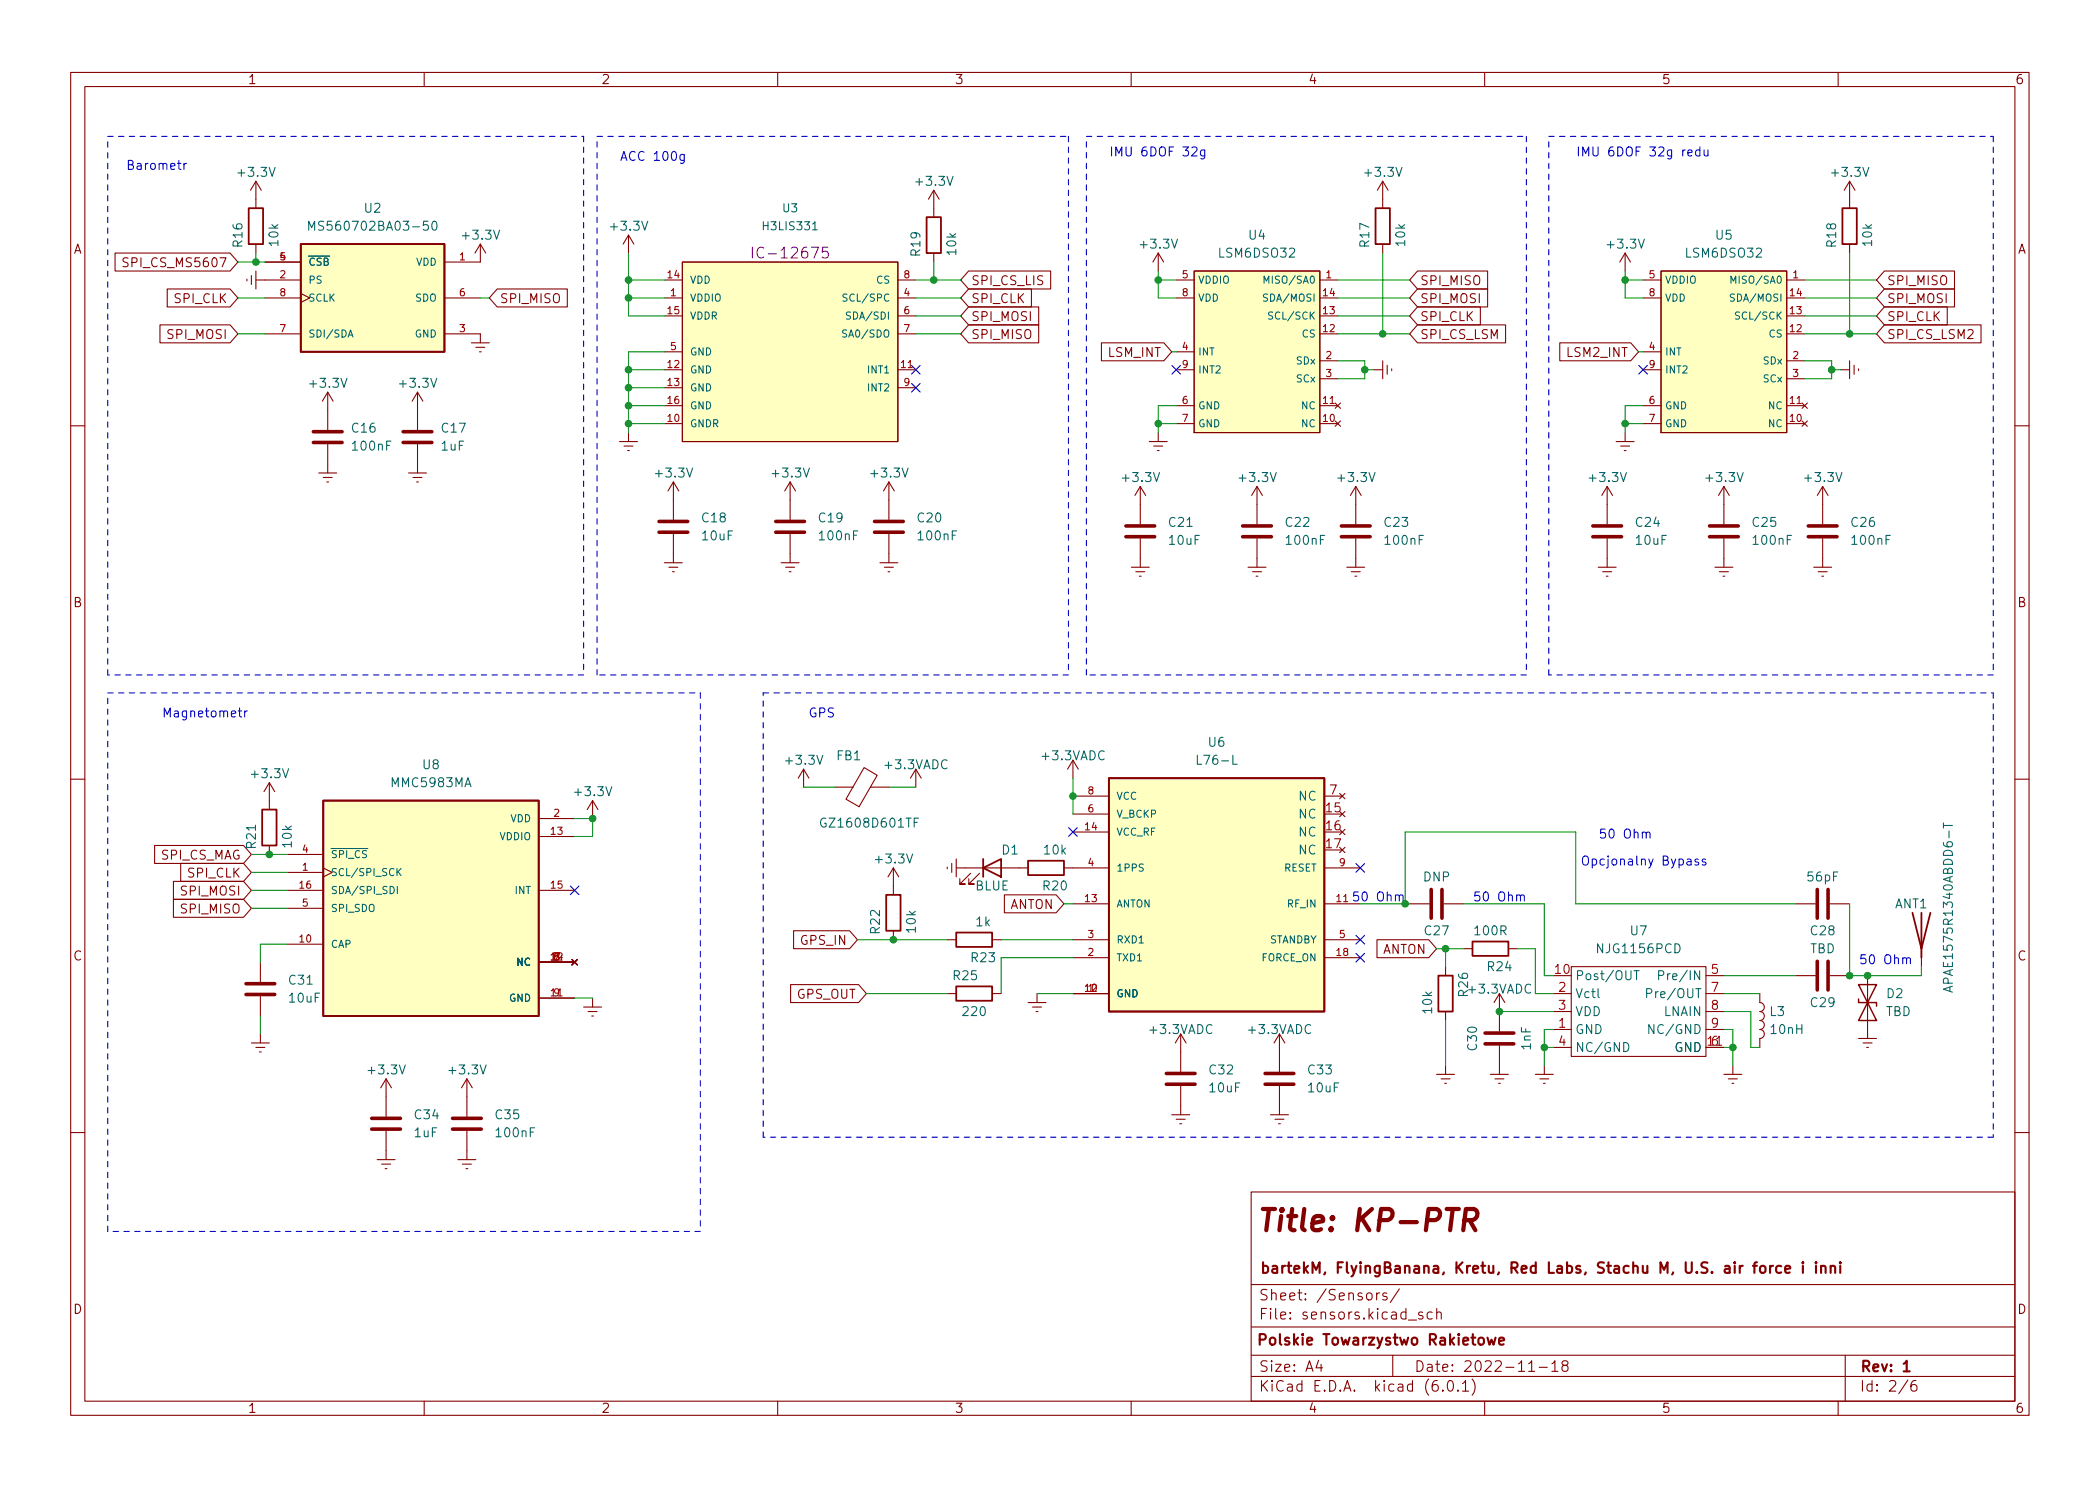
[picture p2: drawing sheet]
<svg xmlns="http://www.w3.org/2000/svg" width="297mm" height="210mm" viewBox="0 0 297 210" stroke-linecap="round" stroke-linejoin="round" font-family="sans-serif">
<g fill="none" stroke="#840000" stroke-width=".15">
<path d="M10 10.2h277v190.1h-277zM12 12.2h273v186.1h-273zM60 10.2v2M110 10.2v2M160 10.2v2M210 10.2v2M260 10.2v2M16.3 35.8h16.2l1.2 1.3-1.2 1.2h-16.2zM18.1 36.5h-.5l-.1 .1v.4l.5 .2 .1 .3-.2 .2h-.5M34.9 39.5v.2M35.6 39v1.3M36.2 39.6h6.3"/>
<path d="M36.2 25.6v3.9M36.2 34.5v1.3M36.2 38.3v2.6M36.2 25.6l-.8 1.3M36.2 25.6l.8 1.3M37.5 37.1h5M67.9 34.5l-.7 1.3M67.9 34.5v2.6h-5M67.9 34.5l.8 1.3M88.9 33.3v2.5M88.9 33.3l-.8 1.2M88.9 33.3l.8 1.2"/>
<path d="M94 39.6h2.5M96.5 37.1h30.5v25.4h-30.5zM127 39.6h2.5M132.1 26.9l-.8 1.3M132.1 26.9v3.8M132.1 35.8v1.3M132.1 26.9l.7 1.3M137 38.3h11.6v2.6h-11.6l-1.1-1.3zM163.8 35.8l-.7 1.3M163.8 35.8v2.5M163.8 35.8l.8 1.3M166.4 39.6h2.5"/>
<path d="M168.9 38.3h17.8v22.9h-17.8zM186.7 39.6h2.5M195.6 25.6v3.9M195.6 34.5v1.3M195.6 25.6l-.8 1.3M195.6 25.6l.7 1.3M200.5 38.3h9.9v2.6h-9.9l-1.1-1.3zM229.9 35.8l-.8 1.3M229.9 35.8v2.5M229.9 35.8l.7 1.3M232.4 39.6h2.5M234.9 38.3h17.8v22.9h-17.8z"/>
<path d="M252.7 39.6h2.6M261.6 25.6v3.9M261.6 34.5v1.3M261.6 25.6l-.7 1.3M261.6 25.6l.8 1.3M266.5 38.3h10v2.6h-10l-1.1-1.3zM22.6 46h9.9l1.2 1.2-1.2 1.3h-9.9zM23.7 40.9h8.8l1.2 1.3-1.2 1.2h-8.8zM37.5 47.2h5M37.5 42.2h5M42.5 41.5l1.3 .7-1.3 .6M46.4 55.5v5.3"/>
<path d="M46.4 55.5l-.8 1.3M46.4 55.5l.7 1.3M59.1 55.5v5.3M59.1 55.5l-.8 1.3M59.1 55.5l.7 1.3M62.9 47.2h5v1.3M62.9 42.2h5M66.7 48.5h2.5M67.3 49.1h1.3M67.8 49.8h.3M70.3 40.9h9.9v2.5h-9.9l-1.1-1.2zM94 42.2h2.5"/>
<path d="M94 49.8h2.5M94 59.9h2.5M94 57.4h2.5M94 44.7h2.5M94 52.3h2.5M94 54.9h2.5M127 47.2h2.5M127 42.2h2.5M127 44.7h2.5M127 52.3h2.5M127 54.9h2.5M137 43.4h9.9v2.6h-9.9l-1.1-1.3z"/>
<path d="M137 40.9h8.9v2.5h-8.9l-1.1-1.2zM137 46h9.9v2.5h-9.9l-1.1-1.3zM155.8 48.5h8.8l1.1 1.3-1.1 1.2h-8.8zM166.4 42.2h2.5M166.4 49.8h2.5M166.4 59.9h2.5M166.4 57.4h2.5M166.4 52.3h2.5M186.7 47.2h2.5M186.7 42.2h2.5M186.7 59.9h2.5M186.7 57.4h2.5"/>
<path d="M186.7 44.7h2.5M186.7 51h2.5M186.7 53.6h2.5M188.8 59.6l.8 .7M188.8 57l.8 .8M189.6 59.6l-.8 .7M189.6 57l-.8 .8M194.3 52.3h1.3M195.6 51v2.6M196.2 51.7v1.3M196.8 52.2v.2M200.5 46h12.5v2.5h-12.5l-1.1-1.3z"/>
<path d="M200.5 43.4h8.9v2.6h-8.9l-1.1-1.3zM200.5 40.9h9.9v2.5h-9.9l-1.1-1.2zM220.6 48.5h10.1l1.1 1.3-1.1 1.2h-10.1zM232.4 42.2h2.5M232.4 49.8h2.5M232.4 59.9h2.5M232.4 57.4h2.5M232.4 52.3h2.5M252.7 47.2h2.6M252.7 42.2h2.6M252.7 59.9h2.6M252.7 57.4h2.6"/>
<path d="M252.7 44.7h2.6M252.7 51h2.6M252.7 53.6h2.6M254.9 59.6l.8 .7M254.9 57l.8 .8M255.7 59.6l-.8 .7M255.7 57l-.8 .8M260.3 52.3h1.3M261.6 51v2.6M262.3 51.7v1.3M262.9 52.2v.2M266.5 46h13.7v2.5h-13.7l-1.1-1.3z"/>
<path d="M266.5 40.9h10v2.5h-10l-1.1-1.2zM266.5 43.4h8.9v2.6h-8.9l-1.1-1.3zM10 60.2h2M45.1 66.9h2.5M45.7 67.6h1.3M46.2 68.2h.3M46.4 62.9v4M57.8 66.9h2.5M58.4 67.6h1.3M58.9 68.2h.3M59.1 62.9v4M87.6 62.5h2.6"/>
<path d="M88.3 63.1h1.2M88.8 63.7h.2M88.9 61.2v1.3M94 79.6h2.5M95.2 68.2v5.3M95.2 75.6v4M95.2 68.2l-.7 1.3M95.2 68.2l.8 1.3M110.5 79.6h2.5M111.8 68.2v5.3M111.8 75.6v4M111.8 68.2l-.8 1.3"/>
<path d="M111.8 68.2l.7 1.3M124.5 79.6h2.5M125.7 68.2l-.7 1.3M125.7 68.2v5.3M125.7 75.6v4M125.7 68.2l.8 1.3M161.3 68.8l-.8 1.3M161.3 68.8v5.4M161.3 76.2v4.1M161.3 68.8l.8 1.3M162.6 62.5h2.5M163.2 63.1h1.3"/>
<path d="M163.7 63.7h.3M163.8 61.2v1.3M177.8 68.8v5.4M177.8 76.2v4.1M177.8 68.8l-.8 1.3M177.8 68.8l.8 1.3M191.8 68.8v5.4M191.8 76.2v4.1M191.8 68.8l-.8 1.3M191.8 68.8l.7 1.3M227.3 68.8v5.4M227.3 76.2v4.1"/>
<path d="M227.3 68.8l-.7 1.3M227.3 68.8l.8 1.3M228.6 62.5h2.5M229.2 63.1h1.3M229.7 63.7h.3M229.9 61.2v1.3M243.8 68.8v5.4M243.8 76.2v4.1M243.8 68.8l-.7 1.3M243.8 68.8l.8 1.3M257.8 68.8v5.4M257.8 76.2v4.1"/>
<path d="M257.8 68.8l-.8 1.3M257.8 68.8l.8 1.3M285 60.2h2M94.6 80.3h1.3M95.1 80.9h.3M111.1 80.3h1.3M111.6 80.9h.3M125.1 80.3h1.3M125.6 80.9h.3M160 80.3h2.6M160.7 80.9h1.2M161.2 81.5h.2"/>
<path d="M176.5 80.3h2.6M177.2 80.9h1.2M177.7 81.5h.2M190.5 80.3h2.5M191.1 80.9h1.3M191.6 81.5h.3M226.1 80.3h2.5M226.7 80.9h1.3M227.2 81.5h.3M242.6 80.3h2.5M243.2 80.9h1.3M243.7 81.5h.3"/>
<path d="M256.5 80.3h2.6M257.2 80.9h1.2M257.7 81.5h.2M10 110.2h2M21.9 119.6h12.5l1.2 1.3-1.2 1.3h-12.5zM38.1 110.7v3.8M38.1 119.6v1.3M38.1 110.7l-.8 1.3M38.1 110.7l.8 1.3M76.2 118.4h5.1M76.2 115.8h5.1M83.8 113.3v2.5"/>
<path d="M83.8 113.3l-.7 1.2M83.8 113.3l.8 1.2M113.7 108.8l.7 1.3M113.7 108.8v2.6M113.7 108.8l-.8 1.3M118.1 111.4h2.5M122.2 108.6l1.9 1.1-2.6 4.4-1.8-1zM123.1 111.4h2.6M129.5 108.8l-.7 1.3M129.5 108.8v2.6M129.5 108.8l.8 1.3M151.8 117.7h5"/>
<path d="M151.8 115.2h5M151.8 112.6h5M151.8 107.6l-.8 1.2M151.8 107.6v2.5M151.8 107.6l.7 1.2M187.3 112.6h2.6M189.5 114.8l.7 .8M189.5 117.3l.7 .8M189.5 119.9l.7 .7M189.5 112.3l.7 .7M190.2 114.8l-.7 .8M190.2 117.3l-.7 .8"/>
<path d="M190.2 119.9l-.7 .7M190.2 112.3l-.7 .7M285 110.2h2M24.5 127.2h9.9l1.2 1.3-1.2 1.3h-9.9zM24.5 124.7h9.9l1.2 1.3-1.2 1.2h-9.9zM25.6 122.2h8.8l1.2 1.2-1.2 1.3h-8.8zM36.8 136.1v2.8M40.6 123.4h5.1M40.6 133.6h5.1M40.6 126h5.1M40.6 120.9h5.1M40.6 128.5h5.1"/>
<path d="M45.7 122.8l1.3 .6-1.3 .7M76.2 136.1h5.1M76.2 126h5.1M80.9 135.8l.8 .7M81.7 135.8l-.8 .7M111.8 139.3h9.6l1.2 1.3-1.2 1.3h-9.6zM112.3 131.7h7.9l1.1 1.3-1.1 1.2h-7.9zM126.4 122.8l.7 1.3M126.4 122.8v3.8M126.4 131.7v1.3M126.4 122.8l-.8 1.3M134 133h1.3"/>
<path d="M134 122.7v.2M134.6 122.2v1.2M135.3 122.8h10.1M135.3 121.5v2.6M137.3 123.6l-1.5 1.5h.7h-.7v-.8M138.6 123.6l-1.6 1.5h.8h-.8v-.8M140.3 133h1.3M142.1 126.6h7.3l1.1 1.3-1.1 1.3h-7.3zM150.5 122.8h6.3M151.8 127.9h5M151.8 135.5h5M151.8 133h5"/>
<path d="M187.3 127.9h5.1M187.3 135.5h5.1M187.3 133h5.1M187.3 122.8h5.1M194.8 133h7.3l1.1 1.2-1.1 1.3h-7.3zM199.4 127.9h2.8M204.2 127.9h2.8M204.5 136.8v1.2M207 134.2h1.3M213.4 134.2h1.2M222.2 136.8h19.1v12.7h-19.1zM241.3 138h2.5"/>
<path d="M254 127.9h2.8M254 138h2.8M258.8 127.9h2.8M258.8 138h2.8M264.2 138v8.9M271.8 134.2v2.6M35.6 147.6h2.5M36.2 148.2h1.3M36.7 148.8h.3M36.8 141v2.8M36.8 146.3v1.3M54.6 152.6v5.4"/>
<path d="M54.6 152.6l-.8 1.3M54.6 152.6l.8 1.3M66 152.6v5.4M66 152.6l-.7 1.3M66 152.6l.8 1.3M76.2 141.2h5.1M82.5 142.5h2.6M83.2 143.1h1.3M83.7 143.8h.2M83.8 141.2v1.3M134 140.6h1.3M140.3 140.6h1.3"/>
<path d="M145.4 141.9h2.6M146 142.5h1.3M146.6 143.1h.2M146.7 140.6v1.3M151.8 140.6h5M165.7 157.7h2.6M166.4 158.4h1.2M166.9 159h.2M167 146.3l-.8 1.3M167 146.3v5.3M167 153.7v4M167 146.3l.8 1.3"/>
<path d="M179.7 157.7h2.5M180.3 158.4h1.3M180.8 159h.3M181 146.3l-.8 1.3M181 146.3v5.3M181 153.7v4M181 146.3l.7 1.3M203.2 152h2.5M203.8 152.6h1.3M204.3 153.3h.3M204.5 143.1v1.3M204.5 150.7v1.3"/>
<path d="M210.8 152h2.6M211.5 152.6h1.2M212 153.3h.2M212.1 140.6v5.3M212.1 147.9v4.1M212.1 140.6l-.8 1.3M212.1 140.6l.8 1.3M217.2 152h2.5M217.8 152.6h1.3M218.3 153.3h.3M218.4 150.7v1.3M219.7 140.6h2.5"/>
<path d="M219.7 148.2h2.5M219.7 143.1h2.5M219.7 145.7h2.5M241.3 140.6h2.5M241.3 148.2h2.5M241.3 143.1h2.5M241.3 145.7h2.5M243.8 152h2.6M244.5 152.6h1.2M245 153.3h.2M245.1 150.7v1.3M248.9 140.6v1.3a.64 .64 0 0 1 .7 .6 .64 .64 0 0 1-.7 .6 .64 .64 0 0 1 .7 .7 .64 .64 0 0 1-.7 .6 .64 .64 0 0 1 .7 .6 .64 .64 0 0 1-.7 .7 .64 .64 0 0 1 .7 .6 .64 .64 0 0 1-.7 .6v1.3"/>
<path d="M262.9 146.9h2.5M263.5 147.6h1.3M264 148.2h.3M10 160.2h2M53.3 164.1h2.6M54 164.7h1.2M54.5 165.3h.2M54.6 160v4.1M64.8 164.1h2.5M65.4 164.7h1.3M65.9 165.3h.3M66 160v4.1"/>
<path d="M177 168.7h108v29.6h-108zM285 160.2h2M60 198.3v2M110 198.3v2M160 198.3v2M177 194.8h108M177 191.8h108M177 187.8h108M177 181.8h108M186.5 192.5l-.4 1h1M186.9 193v1M194.7 182.9v1"/>
<path d="M195.1 182.9l-.2 .1-.2 .2M196.1 183l-.3-.1-.2 .2v.3l.5 .1 .1 .1-.1 .3h-.1h-.4M197 191.8v3M197.9 182.4l-1.3 1.9M199.2 186.8h1.2M201.2 185.7l-.3-.1-.3 .2 .1 .3 .5 .1 .1 .1-.1 .3h-.1h-.5M202.6 185.7l-.5-.1-.2 .3v.4l.1 .3h.1h.5M203.2 185.8a.37 .37 0 0 1 .7 0v.8M203.2 185.1v1.5M204.1 196.7v.1h-.1l.1-.1v.1M204.9 195.4a.36 .36 0 0 1 .6 .2 .77 .77 0 0 1-.4 1.2 1 1 0 0 1-.2-1.4zM206.2 196.7l.1 .1h-.1h-.1l.1-.1v.1"/>
<path d="M206.9 195.8l.4-.5v1.5M206.9 196.8h.8M208.2 195.1a1.72 1.72 0 0 1 0 2.3M210 198.3v2M216.2 194h.9M217.7 193.5h1.2M219.5 193l.4-.5v1.5M219.5 194h.9M221.2 193.2l-.1-.1a.31 .31 0 0 1-.2-.3 .31 .31 0 0 1 .3-.3l.4 .1a.31 .31 0 0 1 .2 .3 .31 .31 0 0 1-.3 .3h-.4l-.2 .3 .1 .4 .2 .1h.4l.2-.3-.1-.4-.2-.1M260 198.3v2M261 191.8v6.5M269.9 195.3l-1.3 1.9"/>
<path d="M271 195.3a.6 .6 0 0 0-.7 .7v.5l.1 .3h.5l.2-.1 .1-.5-.2-.2-.4-.1-.3 .3"/>
</g>
<g fill="none" stroke="#840000" stroke-width=".3">
<path d="M249 179.2a.41 .41 0 0 1 .4-.1 .41 .41 0 0 1 .3 .3v.4a.41 .41 0 0 1-.4 .3 .41 .41 0 0 1-.4-.3zM250.4 179.1v1M250.8 179.1l-.3 .1-.1 .2M251.9 179.2l-.4-.1-.3 .3v.4l.2 .2 .1 .1 .4-.1M252.5 179.6l.7-.1v-.3l-.5-.1-.2 .2 .1 .7 .1 .1 .5-.1M255 178.6l-.1 .1h.1h.1l-.1-.1v.1M255 179.1v1M256.9 178.6l-.1 .1h.1v-.1v.1M256.9 179.1v1M257.6 179.2a.37 .37 0 0 1 .6 .1v.8M257.6 179.1v1M258.9 179.2a.37 .37 0 0 1 .7 .1v.8"/>
<path d="M258.9 179.1v1M260.3 178.6l-.1 .1h.1h.1l-.1-.1v.1M260.3 179.1v1M210.4 189.3l.3 1 .3-.8 .3 .8 .2-1M212 189.8l.8-.2-.1-.3h-.4l-.3 .2 .1 .7 .2 .1 .4-.1M269.3 193l.4-.5v1.5M269.3 194h.8"/>
</g>
<path d="M204.6 171.1h1.7M207.1 172.6h1.2a.83 .83 0 0 0 .7-.7 .83 .83 0 0 0-.5-.8h-1.2l-.3 3M207.9 172.6l.8 1.5" fill="none" stroke="#840000" stroke-width=".6"/>
<g fill="#ffffc2" stroke="#ffffc2" stroke-width=".14">
<path d="M156.8 110.1h30.5v33h-30.5z"/>
<path d="M42.5 34.5h20.4v15.3h-20.4z"/>
<path d="M45.7 113.3h30.5v30.5h-30.5z"/>
<path d="M234.9 38.3h17.8v22.9h-17.8z"/>
<path d="M96.5 37.1h30.5v25.4h-30.5z"/>
<path d="M168.9 38.3h17.8v22.9h-17.8z"/>
</g>
<g fill="none" stroke="#840000" stroke-width=".25">
<path d="M35.2 29.5h2v5h-2zM42.5 34.5h20.4v15.3h-20.4zM131.1 30.7h2v5.1h-2zM194.6 29.5h2v5h-2zM260.6 29.5h2v5h-2zM37.1 114.5h2v5.1h-2zM45.7 113.3h30.5v30.5h-30.5zM156.8 110.1h30.5v33h-30.5zM125.3 126.6h2.1v5.1h-2.1zM135.3 131.9h5v2.1h-5zM135.3 139.6h5v2h-5zM139.1 122.8l2.5-1.3v2.6z"/>
<path d="M139.1 121.5v2.6M145.4 121.8h5.1v2h-5.1zM203.5 138h2v5.1h-2zM208.3 133.2h5.1v2h-5.1zM270.5 129.2l1.3 5 1.2-5M271.8 129.2v6.3"/>
</g>
<g fill="none" stroke="#006464" stroke-width=".15">
<path d="M43.7 32.6v-1.3l.4 .9 .4-.9v1.3M61.2 31.4l.2-.1a.68 .68 0 0 1 .3 1.2l-.2 .1a.69 .69 0 0 1-.3-1.2zM114.9 32.5h.7M49.2 47.7l.4-1 .3 1M49.3 47.4h.5M119.8 46.7h-.4l-.2 .1v.3l.5 .2 .1 .2-.2 .2-.4-.1M119.8 41.7l-.4-.1-.1 .1v.3l.4 .2 .1 .2-.2 .2h-.4M120.3 44.2l-.4-.1-.1 .1v.3l.4 .2 .1 .3-.2 .2-.4-.1M178.8 40.1v-1l.3 .7 .4-.7v1M179.3 41.7l-.4-.1-.1 .1v.3l.4 .2 .1 .2-.2 .2h-.4M180 44.2l-.4-.1-.1 .1v.3l.4 .2 .1 .3-.2 .2-.4-.1M244.8 40.1v-1l.4 .7 .3-.7v1"/>
<path d="M245.3 41.7l-.4-.1-.1 .1v.3l.4 .2 .1 .2-.2 .2h-.4M246 44.2l-.3-.1-.2 .1v.3l.5 .2v.3l-.1 .2-.4-.1M174.4 106.9v1.2h.6M274.9 116.4v.8M274.9 116.8h1.3M56.2 125.4v1M56.3 123.3l.4 .6M56.7 122.9l-.6 .6M226 139.9v1.1l.2 .2M231.1 137.3h.7M231.5 137.3v1.3M234.6 138h.6l.1-.2v-.3l-.2-.2h-.5v1.3"/>
<path d="M275.8 139.7v.6M276.2 139.5l-1.3 .5 1.3 .4M229.7 147.5a.64 .64 0 0 1 .7 .6 .64 .64 0 0 1-.7 .7zM232.9 140.6l.6-.1 .1-.2v-.3l-.2-.1h-.5v1.3M233.9 145v1.2l-.7-1.2v1.2"/>
</g>
<g fill="none" stroke="#840000" stroke-width=".51">
<path d="M44.3 62.6h4.1M44.3 61.1h4.1M57 62.6h4.1M57 61.1h4.1M93.2 75.3h4.1M93.2 73.8h4.1M109.7 75.3h4.1M109.7 73.8h4.1M123.7 75.3h4.1M123.7 73.8h4.1M159.3 75.9h4M159.3 74.4h4"/>
<path d="M175.8 75.9h4M175.8 74.4h4M189.7 75.9h4.1M189.7 74.4h4.1M225.3 75.9h4.1M225.3 74.4h4.1M241.8 75.9h4.1M241.8 74.4h4.1M255.8 75.9h4M255.8 74.4h4M34.8 139.2h4.1M202.4 125.9v4"/>
<path d="M204 125.9v4M257 125.9v4M257 136v4.1M258.6 125.9v4M258.6 136v4.1M34.8 140.7h4.1M52.6 159.8h4M52.6 158.2h4M64 159.8h4.1M64 158.2h4.1M165 153.4h4M165 151.9h4"/>
<path d="M178.9 153.4h4.1M178.9 151.9h4.1M210.1 146.2h4M210.1 147.7h4"/>
</g>
<path d="M262.9 139.3h2.5l-1.2 2.6zM262.9 141.3v.6h2.5v.5M264.2 141.9l1.2 2.5h-2.5z" fill="none" stroke="#840000" stroke-width=".2"/>
<path d="M106.4 35v1.5M117.1 35h-.7l-.1 .7 .2-.1h.5l.2 .2-.1 .6-.2 .1h-.4l-.2-.1" fill="none" stroke="#840084" stroke-width=".15"/>
<g fill="none" stroke="#0000c2" stroke-width=".15">
<path d="M26 23.1v.9M26.4 23.1l-.3 .1-.1 .2M96.8 21.9v1l-.3 .2h-.3M96.8 21.9h-.4l-.2 .2v.4l.1 .1h.5M168.6 20.9l.2-.1h.3l.2 .1v.3v.1l-.8 .8h.8M170.4 21.2v1l-.2 .3-.3-.1M170.4 21.3l-.4-.1-.2 .3v.3l.1 .2h.5M238.7 21.6l.7-.1-.1-.2-.4-.1-.2 .2 .1 .6h.5M240.4 21.3l-.3-.1-.3 .3v.3l.2 .2h.4M240.4 20.8v1.3M241 21.2l.1 .8 .3 .1 .2-.2M241.6 21.2v.9"/>
<path d="M33.7 100.6h.5M33.9 100.2v1.1v.1h.3M34.6 100.6v.8M35 100.6l-.3 .1-.1 .1M232.8 117.9l.2-.2 .3 .1 .1 .8M197.9 126.8l.2-.2 .3 .1 .1 .8M215.1 126.8l.2-.2 .3 .1v.8M240.2 121.6l-.3-.1-.2 .2 .1 .2 .4 .1v.3h-.5M241.3 121.6l-.3-.1-.2 .2v.2l.5 .1v.3h-.5M269.7 135.7l.2-.2 .3 .1v.8"/>
</g>
<g fill="none" stroke="#0000c2" stroke-width=".15" stroke-dasharray=".8 .8">
<path d="M15.2 19.3h67.3M82.5 19.3v76.2M84.5 19.3h66.6M151.1 19.3v76.2M153.7 19.3h62.2M215.9 19.3v76.2M219.1 19.3h62.8M281.9 19.3v76.2M15.2 98h83.9M15.2 95.5v-76.2M82.5 95.5h-67.3M84.5 95.5v-76.2"/>
<path d="M99.1 98v76.2M107.9 98h174M151.1 95.5h-66.6M153.7 95.5v-76.2M215.9 95.5h-62.2M219.1 95.5v-76.2M281.9 95.5h-62.8M281.9 98v62.9M15.2 174.2v-76.2M99.1 174.2h-83.9M107.9 160.9v-62.9M281.9 160.9h-174"/>
</g>
<g fill="none" stroke="#009600" stroke-width=".15">
<path d="M33.7 37.1h3.8M36.2 35.8v1.3M88.9 39.6h5.1M88.9 35.8v8.9h5.1M129.5 39.6h6.4M132.1 37.1v2.5M163.8 38.3v3.9h2.6M163.8 39.6h2.6M189.2 39.6h10.2M195.6 35.8v11.4M229.9 38.3v3.9h2.5M229.9 39.6h2.5"/>
<path d="M255.3 39.6h10.1M261.6 35.8v11.4M33.7 47.2h3.8M33.7 42.2h3.8M67.9 42.2h1.3M88.9 57.4h5.1M88.9 59.9h5.1M88.9 42.2h5.1M88.9 52.3h5.1M88.9 54.9h5.1M94 49.8h-5.1v11.4M129.5 47.2h6.4"/>
<path d="M129.5 44.7h6.4M129.5 42.2h6.4M163.8 59.9h2.6M165.7 49.8h.7M166.4 57.4h-2.6v3.8M189.2 47.2h10.2M189.2 44.7h10.2M189.2 42.2h10.2M189.2 51h3.8v2.6h-3.8M193 52.3h1.3M229.9 59.9h2.5M231.8 49.8h.6"/>
<path d="M232.4 57.4h-2.5v3.8M255.3 51h3.8v2.6h-3.8M255.3 47.2h10.1M255.3 44.7h10.1M255.3 42.2h10.1M259.1 52.3h1.2M81.3 115.8h2.5v2.6h-2.5M113.7 111.4h4.4M125.7 111.4h3.8M151.8 110.1v5.1M35.6 123.4h5M35.6 128.5h5"/>
<path d="M35.6 126h5M35.6 120.9h5M40.6 133.6h-3.8v2.5M121.3 133h12.7M141.6 133h10.2M150.5 127.9h1.3M151.8 135.5h-10.2v5.1M192.4 127.9h7M198.8 127.9v-10.2h24.1v10.2h31.1M203.2 134.2h3.8M204.5 134.2v2.6M207 127.9h11.4v10.1h1.3"/>
<path d="M214.6 134.2h2.6v6.4h2.5M243.8 138h10.2M261.6 127.9v10.1h10.2v-1.2M36.8 143.8v2.5M81.3 141.2h2.5M122.6 140.6h11.4M146.7 140.6h5.1M204.5 144.4v6.3M212.1 143.1h7.6M218.4 148.2h1.3M219.7 145.7h-1.3v5M243.8 140.6h5.1"/>
<path d="M243.8 145.7h1.3v5M243.8 143.1h3.8v5.1h1.3M243.8 148.2h1.3"/>
</g>
<g fill="none" stroke="#000084" stroke-width=".15">
<path d="M128.9 51.7l1.2 1.2M128.9 54.2l1.2 1.3M130.1 51.7l-1.2 1.2M130.1 54.2l-1.2 1.3M165.8 51.7l1.2 1.2M167 51.7l-1.2 1.2M231.8 51.7l1.2 1.2M233 51.7l-1.2 1.2M151.2 117.1l1.2 1.2M152.4 117.1l-1.2 1.2M80.7 125.4l1.2 1.2M81.9 125.4l-1.2 1.2"/>
<path d="M191.8 122.2l1.2 1.2M191.8 132.4l1.2 1.2M191.8 134.9l1.2 1.2M193 122.2l-1.2 1.2M193 132.4l-1.2 1.2M193 134.9l-1.2 1.2"/>
</g>
<g fill="#009600" stroke="#009600" stroke-width=".15">
<circle cx="218.4" cy="148.2" r=".46"/>
<circle cx="212.1" cy="143.1" r=".46"/>
<circle cx="261.6" cy="138" r=".46"/>
<circle cx="245.1" cy="148.2" r=".46"/>
<circle cx="264.2" cy="138" r=".46"/>
<circle cx="229.9" cy="59.9" r=".46"/>
<circle cx="259.1" cy="52.3" r=".46"/>
<circle cx="193" cy="52.3" r=".46"/>
<circle cx="195.6" cy="47.2" r=".46"/>
<circle cx="163.8" cy="39.6" r=".46"/>
<circle cx="163.8" cy="59.9" r=".46"/>
<circle cx="198.8" cy="127.9" r=".46"/>
<circle cx="204.5" cy="134.2" r=".46"/>
<circle cx="229.9" cy="39.6" r=".46"/>
<circle cx="261.6" cy="47.2" r=".46"/>
<circle cx="151.8" cy="112.6" r=".46"/>
<circle cx="126.4" cy="133" r=".46"/>
<circle cx="88.9" cy="39.6" r=".46"/>
<circle cx="132.1" cy="39.6" r=".46"/>
<circle cx="83.8" cy="115.8" r=".46"/>
<circle cx="38.1" cy="120.9" r=".46"/>
<circle cx="88.9" cy="59.9" r=".46"/>
<circle cx="88.9" cy="52.3" r=".46"/>
<circle cx="88.9" cy="57.4" r=".46"/>
<circle cx="88.9" cy="42.2" r=".46"/>
<circle cx="88.9" cy="54.9" r=".46"/>
<circle cx="36.2" cy="37.1" r=".46"/>
</g>
<text font-size="4.2" fill="#840000" x="177.6" y="174.2">Title: KP-PTR</text>
<text font-size="2.1" fill="#840084" x="107.4" y="36.6">IC-12675</text>
<g font-size="2.1" fill="#840000">
<text x="178" y="184">Sheet: /Sensors/</text>
<text x="178.1" y="180.2">bartekM, FlyingBanana, Kretu, Red Labs, Stachu M, U.S. air force i inni</text>
<text x="177.6" y="190.3">Polskie Towarzystwo Rakietowe</text>
<text x="178" y="186.7">File: sensors.kicad_sch</text>
<text x="178" y="196.9">KiCad E.D.A. kicad (6.0.1)</text>
<text x="178" y="194.1">Size: A4</text>
<text x="200" y="194.1">Date: 2022-11-18</text>
<text x="263" y="194.1">Rev: 1</text>
<text x="263" y="196.9">Id: 2/6</text>
</g>
<g font-size="1.8" fill="#840000">
<text x="35" y="11.9">1</text>
<text x="85" y="11.9">2</text>
<text x="135" y="11.9">3</text>
<text x="185" y="11.9">4</text>
<text x="235" y="11.9">5</text>
<text x="285" y="11.9">6</text>
<text x="10.3" y="35.9">A</text>
<text x="285.3" y="35.9">A</text>
<text x="18.4" y="37.8">SPI_CS_MS5607</text>
<text x="137.3" y="40.3">SPI_CS_LIS</text>
<text x="200.8" y="40.3">SPI_MISO</text>
<text x="266.9" y="40.3">SPI_MISO</text>
<text x="23.9" y="48">SPI_MOSI</text>
<text x="24.8" y="42.9">SPI_CLK</text>
<text x="70.6" y="42.9">SPI_MISO</text>
<text x="137.3" y="45.4">SPI_MOSI</text>
<text x="137.3" y="42.9">SPI_CLK</text>
<text x="137.3" y="48">SPI_MISO</text>
<text x="200.8" y="48">SPI_CS_LSM</text>
<text x="200.8" y="45.4">SPI_CLK</text>
<text x="200.8" y="42.9">SPI_MOSI</text>
<text x="266.9" y="48">SPI_CS_LSM2</text>
<text x="266.9" y="42.9">SPI_MOSI</text>
<text x="266.9" y="45.4">SPI_CLK</text>
<text x="156.7" y="50.5">LSM_INT</text>
<text x="221.8" y="50.5">LSM2_INT</text>
<text x="10.3" y="85.9">B</text>
<text x="285.3" y="85.9">B</text>
<text x="22.7" y="121.6">SPI_CS_MAG</text>
<text x="26.7" y="124.2">SPI_CLK</text>
<text x="25.8" y="129.2">SPI_MISO</text>
<text x="25.8" y="126.7">SPI_MOSI</text>
<text x="142.8" y="128.6">ANTON</text>
<text x="10.3" y="135.9">C</text>
<text x="113.4" y="133.7">GPS_IN</text>
<text x="195.5" y="135">ANTON</text>
<text x="285.3" y="135.9">C</text>
<text x="112.7" y="141.3">GPS_OUT</text>
<text x="10.3" y="185.9">D</text>
<text x="285.3" y="185.9">D</text>
<text x="35" y="199.9">1</text>
<text x="85" y="199.9">2</text>
<text x="135" y="199.9">3</text>
<text x="185" y="199.9">4</text>
<text x="235" y="199.9">5</text>
<text x="285" y="199.9">6</text>
</g>
<g font-size="1.8" fill="#0000c2">
<text x="87.6" y="22.8">ACC 100g</text>
<text x="156.8" y="22.1">IMU 6DOF 32g</text>
<text x="222.9" y="22.1">IMU 6DOF 32g redu</text>
<text x="17.8" y="24">Barometr</text>
<text x="22.9" y="101.5">Magnetometr</text>
<text x="114.3" y="101.5">GPS</text>
<text x="226.1" y="118.6">50 Ohm</text>
<text x="223.5" y="122.5">Opcjonalny Bypass</text>
<text x="191.1" y="127.5">50 Ohm</text>
<text x="208.3" y="127.5">50 Ohm</text>
<text x="262.9" y="136.4">50 Ohm</text>
</g>
<g font-size="1.8" fill="#006464">
<text x="33.9" y="25">+3.3V</text>
<text x="129.7" y="26.3">+3.3V</text>
<text x="193.2" y="25">+3.3V</text>
<text x="259.3" y="25">+3.3V</text>
<text x="34.3" y="34.9" transform="rotate(-90 34.3 34.9)">R16</text>
<text x="39.4" y="34.7" transform="rotate(-90 39.4 34.7)">10k</text>
<text x="44.9" y="32.6">MS560702BA03-50</text>
<text x="51.6" y="30.1">U2</text>
<text x="65.6" y="33.9">+3.3V</text>
<text x="86.6" y="32.6">+3.3V</text>
<text x="161.5" y="35.2">+3.3V</text>
<text x="176.7" y="33.9">U4</text>
<text x="193.7" y="34.9" transform="rotate(-90 193.7 34.9)">R17</text>
<text x="198.8" y="34.7" transform="rotate(-90 198.8 34.7)">10k</text>
<text x="227.5" y="35.2">+3.3V</text>
<text x="242.7" y="33.9">U5</text>
<text x="259.7" y="34.9" transform="rotate(-90 259.7 34.9)">R18</text>
<text x="264.8" y="34.7" transform="rotate(-90 264.8 34.7)">10k</text>
<text x="130.2" y="36.2" transform="rotate(-90 130.2 36.2)">R19</text>
<text x="135.3" y="36" transform="rotate(-90 135.3 36)">10k</text>
<text x="172.5" y="36.4">LSM6DSO32</text>
<text x="238.6" y="36.4">LSM6DSO32</text>
<text x="44" y="54.9">+3.3V</text>
<text x="56.7" y="54.9">+3.3V</text>
<text x="49.8" y="61.2">C16</text>
<text x="50" y="63.7">100nF</text>
<text x="62.5" y="63.7">1uF</text>
<text x="62.5" y="61.2">C17</text>
<text x="92.9" y="67.6">+3.3V</text>
<text x="109.4" y="67.6">+3.3V</text>
<text x="123.4" y="67.6">+3.3V</text>
<text x="159" y="68.2">+3.3V</text>
<text x="175.5" y="68.2">+3.3V</text>
<text x="189.4" y="68.2">+3.3V</text>
<text x="225" y="68.2">+3.3V</text>
<text x="241.5" y="68.2">+3.3V</text>
<text x="255.5" y="68.2">+3.3V</text>
<text x="99.4" y="73.9">C18</text>
<text x="99.4" y="76.4">10uF</text>
<text x="115.9" y="73.9">C19</text>
<text x="116" y="76.4">100nF</text>
<text x="129.8" y="73.9">C20</text>
<text x="130" y="76.4">100nF</text>
<text x="165.4" y="74.5">C21</text>
<text x="165.4" y="77.1">10uF</text>
<text x="181.9" y="74.5">C22</text>
<text x="182.1" y="77.1">100nF</text>
<text x="195.9" y="74.5">C23</text>
<text x="196" y="77.1">100nF</text>
<text x="231.4" y="74.5">C24</text>
<text x="231.5" y="77.1">10uF</text>
<text x="248" y="74.5">C25</text>
<text x="248.1" y="77.1">100nF</text>
<text x="261.9" y="74.5">C26</text>
<text x="262.1" y="77.1">100nF</text>
<text x="118.4" y="107.6">FB1</text>
<text x="147.5" y="107.6">+3.3VADC</text>
<text x="171" y="105.7">U6</text>
<text x="35.8" y="110.1">+3.3V</text>
<text x="55.5" y="111.4">MMC5983MA</text>
<text x="59.8" y="108.8">U8</text>
<text x="81.5" y="112.6">+3.3V</text>
<text x="111.3" y="108.2">+3.3V</text>
<text x="125.3" y="108.8">+3.3VADC</text>
<text x="169.7" y="108.2">L76-L</text>
<text x="183.8" y="113.3">NC</text>
<text x="36.2" y="120" transform="rotate(-90 36.2 120)">R21</text>
<text x="41.3" y="119.8" transform="rotate(-90 41.3 119.8)">10k</text>
<text x="116.6" y="117.1">GZ1608D601TF</text>
<text x="183.8" y="115.8">NC</text>
<text x="183.8" y="118.4">NC</text>
<text x="124" y="122.2">+3.3V</text>
<text x="137.9" y="126">BLUE</text>
<text x="141.7" y="120.9">D1</text>
<text x="147.6" y="126">R20</text>
<text x="147.7" y="120.9">10k</text>
<text x="183.8" y="120.9">NC</text>
<text x="201.3" y="124.7">DNP</text>
<text x="255.7" y="124.7">56pF</text>
<text x="129.5" y="131.9" transform="rotate(-90 129.5 131.9)">10k</text>
<text x="138.1" y="131.1">1k</text>
<text x="268" y="128.5">ANT1</text>
<text x="124.5" y="132" transform="rotate(-90 124.5 132)">R22</text>
<text x="137.4" y="136.1">R23</text>
<text x="201.6" y="132.3">C27</text>
<text x="208.7" y="132.3">100R</text>
<text x="210.5" y="137.4">R24</text>
<text x="226.1" y="134.9">NJG1156PCD</text>
<text x="230.6" y="132.3">U7</text>
<text x="256" y="134.9">TBD</text>
<text x="256.2" y="132.3">C28</text>
<text x="40.9" y="139.3">C31</text>
<text x="41" y="141.9">10uF</text>
<text x="134.9" y="138.7">R25</text>
<text x="136.3" y="143.8">220</text>
<text x="202.6" y="143.3" transform="rotate(-90 202.6 143.3)">10k</text>
<text x="207.6" y="140.9" transform="rotate(-90 207.6 140.9)">R26</text>
<text x="207.8" y="140.6">+3.3VADC</text>
<text x="222.8" y="138.7">Post/OUT</text>
<text x="222.8" y="141.2">Vctl</text>
<text x="222.8" y="143.8">VDD</text>
<text x="233.7" y="141.2">Pre/OUT</text>
<text x="235.4" y="143.8">LNAIN</text>
<text x="235.7" y="138.7">Pre/IN</text>
<text x="250.4" y="143.8">L3</text>
<text x="256.2" y="142.5">C29</text>
<text x="266.7" y="143.8">TBD</text>
<text x="266.9" y="141.2">D2</text>
<text x="276.2" y="139.3" transform="rotate(-90 276.2 139.3)">APAE1575R1340ABDD6-T</text>
<text x="162.8" y="146.3">+3.3VADC</text>
<text x="176.7" y="146.3">+3.3VADC</text>
<text x="208.9" y="148.6" transform="rotate(-90 208.9 148.6)">C30</text>
<text x="216.5" y="148.5" transform="rotate(-90 216.5 148.5)">1nF</text>
<text x="222.8" y="146.3">GND</text>
<text x="222.8" y="148.8">NC/GND</text>
<text x="233.8" y="146.3">NC/GND</text>
<text x="236.9" y="148.8">GND</text>
<text x="250.6" y="146.3">10nH</text>
<text x="52.3" y="152">+3.3V</text>
<text x="63.7" y="152">+3.3V</text>
<text x="171.1" y="152">C32</text>
<text x="171.2" y="154.6">10uF</text>
<text x="185.1" y="152">C33</text>
<text x="185.1" y="154.6">10uF</text>
<text x="58.7" y="160.9">1uF</text>
<text x="58.7" y="158.4">C34</text>
<text x="70.2" y="158.4">C35</text>
<text x="70.3" y="160.9">100nF</text>
</g>
<g font-size="1.8" fill="#a90000">
<text x="188.1" y="112.4">7</text>
<text x="187.6" y="114.9">15</text>
<text x="187.6" y="117.5">16</text>
<text x="187.6" y="120">17</text>
<text x="220" y="137.8">10</text>
<text x="242.1" y="137.8">5</text>
<text x="220.5" y="140.3">2</text>
<text x="220.5" y="142.9">3</text>
<text x="242.1" y="140.3">7</text>
<text x="242.1" y="142.9">8</text>
<text x="220.5" y="145.4">1</text>
<text x="220.5" y="147.9">4</text>
<text x="242.1" y="147.9">6</text>
<text x="242.1" y="145.4">9</text>
</g>
<g font-size="1.6" fill="#006464">
<text x="108.2" y="32.6">H3LIS331</text>
<text x="110.7" y="30">U3</text>
</g>
<g font-size="1.4" fill="#a90000">
<text x="39.6" y="39.4">2</text>
<text x="39.6" y="36.8">5</text>
<text x="39.6" y="41.9">8</text>
<text x="65" y="36.8">1</text>
<text x="65" y="41.9">6</text>
<text x="94.5" y="39.4">14</text>
<text x="94.9" y="41.9">1</text>
<text x="127.9" y="41.9">4</text>
<text x="127.9" y="39.4">8</text>
<text x="167.2" y="39.4">5</text>
<text x="167.2" y="41.9">8</text>
<text x="187.2" y="41.9">14</text>
<text x="187.6" y="39.4">1</text>
<text x="233.3" y="39.4">5</text>
<text x="233.3" y="41.9">8</text>
<text x="253.2" y="41.9">14</text>
<text x="253.6" y="39.4">1</text>
<text x="39.6" y="47">7</text>
<text x="65" y="47">3</text>
<text x="94.5" y="44.4">15</text>
<text x="127.9" y="44.4">6</text>
<text x="127.9" y="47">7</text>
<text x="187.2" y="47">12</text>
<text x="187.2" y="44.4">13</text>
<text x="253.2" y="47">12</text>
<text x="253.2" y="44.4">13</text>
<text x="94.5" y="52.1">12</text>
<text x="94.9" y="49.5">5</text>
<text x="127.5" y="52.1">11</text>
<text x="167.2" y="49.5">4</text>
<text x="167.2" y="52.1">9</text>
<text x="187.6" y="50.8">2</text>
<text x="187.6" y="53.3">3</text>
<text x="233.3" y="49.5">4</text>
<text x="233.3" y="52.1">9</text>
<text x="253.6" y="50.8">2</text>
<text x="253.6" y="53.3">3</text>
<text x="94.5" y="59.7">10</text>
<text x="94.5" y="54.6">13</text>
<text x="94.5" y="57.1">16</text>
<text x="127.9" y="54.6">9</text>
<text x="167.2" y="57.1">6</text>
<text x="167.2" y="59.7">7</text>
<text x="187.2" y="59.7">10</text>
<text x="187.2" y="57.1">11</text>
<text x="233.3" y="57.1">6</text>
<text x="233.3" y="59.7">7</text>
<text x="253.2" y="59.7">10</text>
<text x="253.2" y="57.1">11</text>
<text x="153.9" y="112.4">8</text>
<text x="78" y="118.1">13</text>
<text x="78.3" y="115.6">2</text>
<text x="153.5" y="117.5">14</text>
<text x="153.9" y="114.9">6</text>
<text x="42.4" y="125.7">16</text>
<text x="42.8" y="123.2">1</text>
<text x="42.8" y="120.6">4</text>
<text x="78" y="125.7">15</text>
<text x="153.9" y="122.5">4</text>
<text x="189.5" y="122.5">9</text>
<text x="42.8" y="128.3">5</text>
<text x="153.5" y="127.6">13</text>
<text x="189.1" y="127.6">11</text>
<text x="42.4" y="133.3">10</text>
<text x="78.3" y="135.9">7</text>
<text x="153.9" y="135.2">2</text>
<text x="153.9" y="132.7">3</text>
<text x="189.1" y="135.2">18</text>
<text x="189.5" y="132.7">5</text>
<text x="78.3" y="141">9</text>
<text x="153.5" y="140.3">12</text>
<text x="153.9" y="140.3">1</text>
</g>
<g font-size="1.4" fill="#006464">
<text x="43.6" y="40.1">PS</text>
<text x="43.6" y="37.6">~{CSB}</text>
<text x="58.9" y="37.6">VDD</text>
<text x="97.5" y="40.1">VDD</text>
<text x="124" y="40.1">CS</text>
<text x="169.4" y="40.1">VDDIO</text>
<text x="179.4" y="40.1">MISO/SA0</text>
<text x="235.5" y="40.1">VDDIO</text>
<text x="245.5" y="40.1">MISO/SA0</text>
<text x="43.6" y="47.7">SDI/SDA</text>
<text x="43.6" y="42.7">SCLK</text>
<text x="58.7" y="47.7">GND</text>
<text x="58.8" y="42.7">SDO</text>
<text x="97.5" y="42.7">VDDIO</text>
<text x="97.5" y="45.2">VDDR</text>
<text x="119.8" y="47.7">SA0/SDO</text>
<text x="119.9" y="42.7">SCL/SPC</text>
<text x="120.2" y="45.2">SDA/SDI</text>
<text x="169.4" y="42.7">VDD</text>
<text x="179.2" y="42.7">SDA/MOSI</text>
<text x="180" y="45.2">SCL/SCK</text>
<text x="184.2" y="47.7">CS</text>
<text x="235.5" y="42.7">VDD</text>
<text x="245.2" y="42.7">SDA/MOSI</text>
<text x="246" y="45.2">SCL/SCK</text>
<text x="250.3" y="47.7">CS</text>
<text x="97.5" y="52.8">GND</text>
<text x="97.5" y="50.3">GND</text>
<text x="122.9" y="52.8">INT1</text>
<text x="169.4" y="50.3">INT</text>
<text x="169.4" y="52.8">INT2</text>
<text x="183.4" y="51.6">SDx</text>
<text x="235.5" y="50.3">INT</text>
<text x="235.5" y="52.8">INT2</text>
<text x="249.5" y="51.6">SDx</text>
<text x="97.5" y="55.4">GND</text>
<text x="97.5" y="57.9">GND</text>
<text x="122.9" y="55.4">INT2</text>
<text x="169.4" y="57.9">GND</text>
<text x="183.4" y="54.1">SCx</text>
<text x="184.1" y="57.9">NC</text>
<text x="235.5" y="57.9">GND</text>
<text x="249.5" y="54.1">SCx</text>
<text x="250.2" y="57.9">NC</text>
<text x="97.5" y="60.4">GNDR</text>
<text x="169.4" y="60.4">GND</text>
<text x="184.1" y="60.4">NC</text>
<text x="235.5" y="60.4">GND</text>
<text x="250.2" y="60.4">NC</text>
<text x="157.9" y="113.2">VCC</text>
<text x="70.7" y="118.9">VDDIO</text>
<text x="72.2" y="116.3">VDD</text>
<text x="157.9" y="118.2">VCC_RF</text>
<text x="157.9" y="115.7">V_BCKP</text>
<text x="46.7" y="123.9">SCL/SPI_SCK</text>
<text x="46.7" y="121.4">~{SPI_CS}</text>
<text x="157.9" y="123.3">1PPS</text>
<text x="181.6" y="123.3">RESET</text>
<text x="46.7" y="126.5">SDA/SPI_SDI</text>
<text x="46.7" y="129">SPI_SDO</text>
<text x="72.9" y="126.5">INT</text>
<text x="157.9" y="128.4">ANTON</text>
<text x="182.2" y="128.4">RF_IN</text>
<text x="46.7" y="134.1">CAP</text>
<text x="73.1" y="136.6">NC</text>
<text x="157.9" y="136">TXD1</text>
<text x="157.9" y="133.5">RXD1</text>
<text x="178.4" y="136">FORCE_ON</text>
<text x="179.5" y="133.5">STANDBY</text>
<text x="72" y="141.7">GND</text>
<text x="157.9" y="141.1">GND</text>
</g>
</svg>
